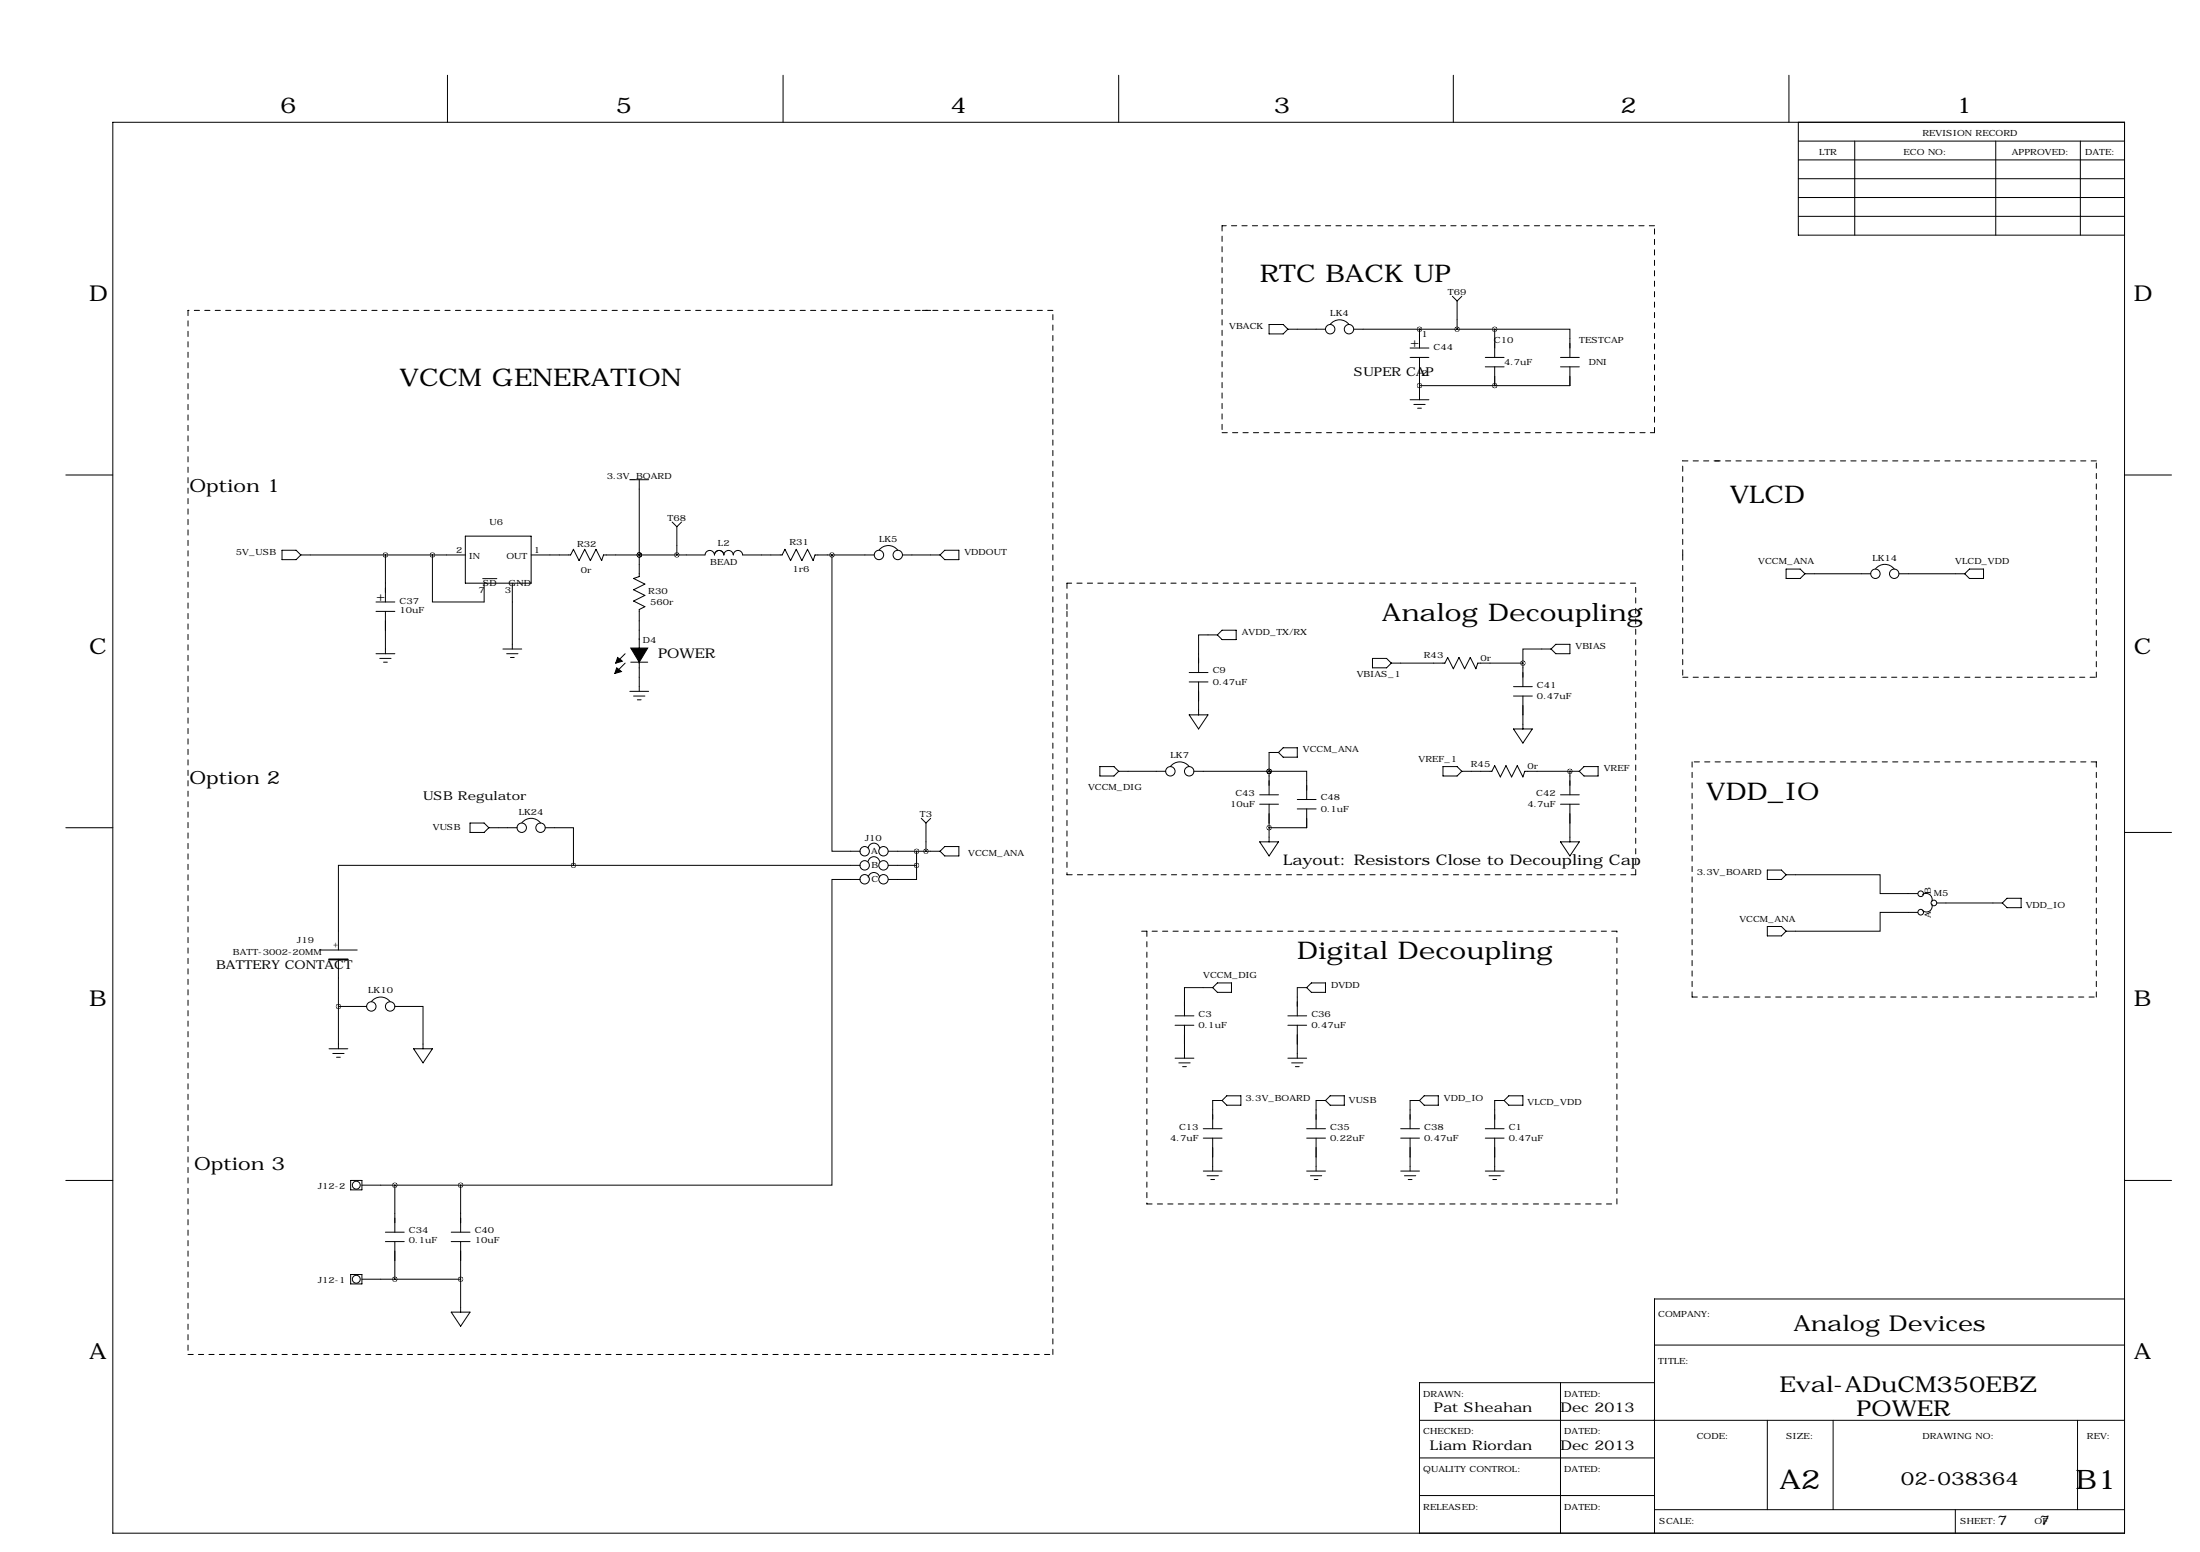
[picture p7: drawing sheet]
<svg xmlns="http://www.w3.org/2000/svg" width="594mm" height="419mm" viewBox="0 0 594 419" stroke-linecap="round" stroke-linejoin="round" font-family="sans-serif">
<g fill="none" stroke="#000" stroke-width=".27" stroke-dasharray="1.4 1.4">
<path d="M330.2 61v55.8M447 61h-116.8M50.8 83.8v282M251.5 83.8h-200.7M284.5 83.8h-35.6M330.2 116.8h116.8M447 116.8v-55.8M454.7 124.5h10.1M566.4 124.5h-104.1M288.3 157.5v7.6M442 157.5h-153.7M454.7 149.9v33"/>
<path d="M454.7 149.9v-25.4M288.3 165.1v71.1M454.7 182.9h111.7M566.4 182.9v-58.4M457.2 205.7v63.5M566.4 205.7h-109.2M288.3 236.2h153.7M442 236.2v-78.7M309.9 251.5v73.6M436.9 251.5h-129.6M457.2 269.2h109.2M566.4 269.2v-63.5"/>
<path d="M309.9 325.1h127M436.9 325.1v-73.6M50.8 365.8h233.7M284.5 365.8v-282"/>
</g>
<g fill="none" stroke="#000" stroke-width=".27">
<path d="M30.5 33h543.5v381h-543.5zM120.9 20.3v12.7M211.6 20.3v12.7M302.3 20.3v12.7M392.7 20.3v12.7M483.4 20.3v12.7M485.9 33v30.5h88.1M485.9 38.1h88.1M501.1 38.1v25.4M539.2 38.1v25.4M562.1 38.1v25.4M485.9 48.3h88.1"/>
<path d="M485.9 43.2h88.1M485.9 53.3h88.1M485.9 58.4h88.1M342.9 87.6h3.8l1.3 1.3-1.3 1.3h-3.8zM348 88.9h10.1M359.4 87.6a3.2 3.2 0 0 1 5.1 0M365.8 88.9h38.1M381 94h5.1M381 96.5h5.1M383.5 88.9h.1M383.5 88.9v5.1M383.5 96.5v11.4"/>
<path d="M392.4 80l1.3 1.3M393.7 81.3v7.6M395 80l-1.3 1.3M401.3 96.5h5.1M401.3 99.1h5.1M403.9 88.9h20.3v7.6M403.9 88.9v7.6M403.9 99.1v5M421.6 96.5h5.1M421.6 99.1h5.1M424.2 99.1v5h-40.7M381 107.9h5.1"/>
<path d="M382 109.2h3.1M383 110.2h1M403.9 104.1h.1M17.8 128.3h12.7M170.2 129.5h5.1M172.7 129.5v26.2l-1.5 .5 3 1.5-3 1.6 3 1.5-3 1.5 3 1.5-1.5 .8v22.1M574 128.3h12.7M76.2 148.6h3.8l1.3 1.3-1.3 1.2h-3.8zM81.3 149.9h44.4M104.1 149.9v12.7M116.8 149.9v12.7h14v-5.1M125.7 144.8h17.8v12.7h-17.8z"/>
<path d="M130.4 156.3h3.8M138.4 157.5v17.8M143.5 149.9h10.7l.7-1.6 1.6 3.1 1.5-3.1 1.5 3.1 1.5-3.1 1.6 3.1 .5-1.5h27.4M172.7 149.9h.1M181.6 141l1.3 1.2M182.9 142.2v7.7M184.1 141l-1.2 1.2M190.5 149.8a1.27 1.27 0 0 1 1.3-1.2 1.27 1.27 0 0 1 1.2 1.3M193 149.8a1.27 1.27 0 0 1 1.3-1.2 1.27 1.27 0 0 1 1.3 1.3M195.6 149.8a1.27 1.27 0 0 1 1.3-1.2 1.27 1.27 0 0 1 1.2 1.3M198.1 149.8a1.27 1.27 0 0 1 1.3-1.2 1.27 1.27 0 0 1 1.3 1.3h10.6l.8-1.6 1.5 3.1 1.5-3.1 1.6 3.1 1.5-3.1 1.5 3.1 .5-1.5h16M224.8 149.9v80h7.6"/>
<path d="M237.5 148.6a3.2 3.2 0 0 1 5.1 0M243.8 149.9h10.2M254 149.9l1.3-1.3h3.8v2.5h-3.8zM482.6 153.7h3.8l1.3 1.2-1.3 1.3h-3.8zM487.7 154.9h17.8M506.7 153.6a3.2 3.2 0 0 1 5.1 .1M513.1 154.9h17.8M532.1 153.7h3.8v2.5h-3.8l-1.2-1.3zM101.6 162.6h5.1M101.6 165.1h5.1M101.6 176.5h5.1M102.6 177.8h3.1"/>
<path d="M103.6 178.8h1M104.1 165.1v11.4M135.9 175.3h5.1M136.9 176.5h3.1M137.9 177.5h1M168.9 176.5l-2.5 2.6M168.9 179.1l-2.5 2.5M170.4 178.8h4.6M328.9 171.4h-5.1v10.2M328.9 171.4l1.3-1.2h3.8v2.5h-3.8zM370.8 177.8h3.8l1.3 1.3-1.3 1.2h-3.8zM375.9 179.1h14.5l.8-1.6 1.5 3.1 1.5-3.1 1.5 3.1 1.6-3.1 1.5 3.1 .5-1.5h12.2"/>
<path d="M411.5 179.1v6.3M419.1 175.3h-7.6v3.8M419.1 175.3l1.3-1.3h3.8v2.5h-3.8zM170.2 186.7h5.1M171.2 188h3M172.2 189h1M321.3 181.6h5.1M321.3 184.1h5.1M321.3 193h5.1l-2.6 3.8zM323.8 184.1v8.9M408.9 185.4h5.1M408.9 188h5.1"/>
<path d="M408.9 196.8h5.1l-2.5 3.9zM411.5 188v8.8M297.2 207h3.8l1.3 1.3-1.3 1.2h-3.8zM302.3 208.3h12.7M316.2 207a3.2 3.2 0 0 1 5.1 0M322.6 208.3h20.3M340.4 214.6h5M340.4 217.2h5M342.9 208.3h10.2v7.6M342.9 208.3h.1M342.9 217.2v10.1M345.4 203.2l1.3-1.3h3.8v2.6h-3.8z"/>
<path d="M345.4 203.2h-2.5v11.4M350.5 215.9h5.1M350.5 218.4h5.1M353.1 218.4v5.1h-10.2M389.9 207h3.8l1.3 1.3-1.3 1.2h-3.8zM395 208.3h8.1l.8-1.5 1.5 3 1.5-3 1.5 3 1.6-3 1.5 3 .5-1.5h14.7M421.6 214.6h5.1M421.6 217.2h5.1M424.2 208.3h.1M424.2 208.3v6.3M424.2 217.2v10.1M428 207h3.8v2.5h-3.8l-1.3-1.2z"/>
<path d="M17.8 223.5h12.7M127 222.2h3.8l1.3 1.3-1.3 1.3h-3.8zM132.1 223.5h7.6M141 222.2a3.2 3.2 0 0 1 5.1 0M147.3 223.5h7.6v10.2M154.9 233.7h-63.5v22.8M154.9 233.7h77.5M232.4 237.5h-7.6v82.5h-100.3M234.6 228.9a1.58 1.58 0 0 1 1.5-1.2 1.58 1.58 0 0 1 1.6 1.3M234.6 232.6a1.58 1.58 0 0 1 1.5-1.3 1.58 1.58 0 0 1 1.6 1.3M234.6 236.9a1.58 1.58 0 0 1 1.5-1.3 1.58 1.58 0 0 1 1.6 1.3M240 229.9h14"/>
<path d="M240 233.7h7.6M247.6 233.7v3.8h-7.6M247.6 229.9v3.8M248.9 221l1.3 1.2M250.2 222.2v7.7M251.5 221l-1.3 1.2M255.3 228.6h3.8v2.5h-3.8l-1.3-1.2zM340.4 227.3h5l-2.5 3.8zM421.6 227.3h5.1l-2.5 3.8zM477.5 234.9h3.8l1.3 1.3-1.3 1.3h-3.8zM482.6 236.2h25.4v5.1h10.2M574 224.8h12.7"/>
<path d="M86.4 256.5h10.1M91.4 259.1v24.1M477.5 250.2h3.8l1.3 1.3-1.3 1.2h-3.8zM518.2 246.4h-10.2v5.1h-25.4M519.5 241.5a1.68 1.68 0 0 1 1.9 .1 1.68 1.68 0 0 1 .6 1.8M521.9 244.1a1.57 1.57 0 0 1-.5 1.9 1.57 1.57 0 0 1-2-.2M523.2 243.8h17.8M542.3 242.6h3.8v2.5h-3.8l-1.3-1.3zM91.4 271.8h7.7M100.3 270.5a3.2 3.2 0 0 1 5.1 0M106.7 271.8h7.6v11.4M317.5 274.3h5.1"/>
<path d="M317.5 276.9h5.1M320 276.9v8.9M327.7 266.7h-7.7v7.6M327.7 266.7l1.2-1.3h3.8v2.6h-3.8zM348 274.3h5.1M348 276.9h5.1M350.5 276.9v8.9M353.1 266.7h-2.6v7.6M353.1 266.7l1.2-1.3h3.8v2.6h-3.8zM88.9 283.2h5.1M89.9 284.5h3.1M90.9 285.5h1"/>
<path d="M111.8 283.2h5l-2.5 3.8zM317.5 285.8h5.1M318.5 287h3.1M319.5 288h1M330.2 297.2h-2.5v7.6M331.5 295.9h3.8v2.5h-3.8l-1.3-1.2zM348 285.8h5.1M349 287h3M350 288h1M358.1 297.2h-2.5v7.6M359.4 295.9h3.8v2.5h-3.8l-1.3-1.2zM383.5 297.2h-2.5v7.6"/>
<path d="M383.5 297.2l1.3-1.3h3.8v2.5h-3.8zM406.4 297.2h-2.5v7.6M407.7 295.9h3.8v2.5h-3.8l-1.3-1.2zM17.8 318.8h12.7M94.7 318.8h3.1v2.5h-3.1zM325.1 304.8h5.1M325.1 307.3h5.1M325.1 316.2h5.1M326.1 317.5h3.1M327.2 318.5h1M327.7 307.3v8.9M353.1 304.8h5"/>
<path d="M353.1 307.3h5M353.1 316.2h5M354.1 317.5h3M355.1 318.5h1M355.6 307.3v8.9M378.5 304.8h5M378.5 307.3h5M378.5 316.2h5M379.5 317.5h3M380.5 318.5h1M381 307.3v8.9M401.3 304.8h5.1"/>
<path d="M401.3 307.3h5.1M401.3 316.2h5.1M402.3 317.5h3.1M403.4 318.5h1M403.9 307.3v8.9M574 318.8h12.7M97.8 320h26.7M104.1 332.7h5.1M104.1 335.3h5.1M106.7 320v12.7M106.7 335.3v10.1M121.9 332.7h5.1"/>
<path d="M121.9 335.3h5.1M124.5 320v12.7M124.5 335.3v19M94.7 344.2h3.1v2.5h-3.1zM97.8 345.4h26.7M121.9 354.3h5.1l-2.5 3.8zM574 350.8h-127v63.2M421.6 373.4v40.6M447 363.2h127M447 373.4h-63.5v40.6M383.5 383.5h190.5M383.5 393.7h63.5"/>
<path d="M477.5 383.5v24.2M495.3 383.5v24.2M561.3 383.5v24.2M383.5 403.9h63.5M447 407.7h127M528.3 407.7v6.3"/>
<circle cx="359.4" cy="88.9" r="1.27"/>
<circle cx="364.5" cy="88.9" r="1.27"/>
<circle cx="237.5" cy="149.9" r="1.27"/>
<circle cx="242.6" cy="149.9" r="1.27"/>
<circle cx="506.7" cy="154.9" r="1.27"/>
<circle cx="511.8" cy="154.9" r="1.27"/>
<circle cx="316.2" cy="208.3" r="1.27"/>
<circle cx="321.3" cy="208.3" r="1.27"/>
<circle cx="141" cy="223.5" r="1.27"/>
<circle cx="146" cy="223.5" r="1.27"/>
<circle cx="233.6" cy="237.4" r="1.27"/>
<circle cx="233.6" cy="233.7" r="1.27"/>
<circle cx="233.6" cy="229.9" r="1.27"/>
<circle cx="238.7" cy="237.4" r="1.27"/>
<circle cx="238.7" cy="233.7" r="1.27"/>
<circle cx="238.7" cy="229.9" r="1.27"/>
<circle cx="519" cy="246.3" r=".76"/>
<circle cx="519" cy="241.4" r=".76"/>
<circle cx="522.5" cy="243.8" r=".76"/>
<circle cx="100.3" cy="271.8" r="1.27"/>
<circle cx="105.4" cy="271.8" r="1.27"/>
<circle cx="96.3" cy="320" r="1.07"/>
<circle cx="96.3" cy="345.4" r="1.07"/>
</g>
<path d="M166.9 177.5l1.2 1.1-1.7 .5zM172.7 175h2.3l-2.3 3.8zM170.4 175h2.3v3.8zM166.6 180.3l1.3 1.1-1.8 .5z" fill="#000" stroke="#000" stroke-width=".27"/>
<path d="M88.9 259.1h5.1" fill="none" stroke="#000" stroke-width=".51"/>
<path d="M91.4 271.8a.05 .05 0 0 0 .1 0 .05 .05 0 0 0-.1 0zM383.5 88.9a.05 .05 0 0 0 .1 0 .05 .05 0 0 0-.1 0zM383.5 104.1a.05 .05 0 0 0 .1 0 .05 .05 0 0 0-.1 0zM403.8 88.9a.05 .05 0 0 0 .1 0 .05 .05 0 0 0-.1 0zM403.8 104.1a.05 .05 0 0 0 .1 0 .05 .05 0 0 0-.1 0zM172.7 149.9a.05 .05 0 0 0 .1 0 .05 .05 0 0 0-.1 0zM106.6 320a.05 .05 0 0 0 .1 0 .05 .05 0 0 0-.1 0zM106.6 345.4a.05 .05 0 0 0 .1 0 .05 .05 0 0 0-.1 0zM124.4 345.4a.05 .05 0 0 0 .1 0 .05 .05 0 0 0-.1 0zM124.4 320a.05 .05 0 0 0 .1 0 .05 .05 0 0 0-.1 0zM247.6 233.7a.05 .05 0 0 0 .1 0 .05 .05 0 0 0-.1 0zM116.8 149.9a.05 .05 0 0 0 .1 0 .05 .05 0 0 0-.1 0zM104.1 149.9a.05 .05 0 0 0 .1 0 .05 .05 0 0 0-.1 0zM182.8 149.9a.05 .05 0 0 0 .1 0 .05 .05 0 0 0-.1 0zM247.6 229.9a.05 .05 0 0 0 .1 0 .05 .05 0 0 0-.1 0zM172.7 149.9a.05 .05 0 0 0 .1 0 .05 .05 0 0 0-.1 0zM250.1 229.9a.05 .05 0 0 0 .1 0 .05 .05 0 0 0-.1 0zM411.4 179.1a.05 .05 0 0 0 .1 0 .05 .05 0 0 0-.1 0zM424.1 208.3a.05 .05 0 0 0 .1 0 .05 .05 0 0 0-.1 0zM154.9 233.7a.05 .05 0 0 0 .1 0 .05 .05 0 0 0-.1 0zM224.7 149.9a.05 .05 0 0 0 .1 0 .05 .05 0 0 0-.1 0z" fill="#000" stroke="#000" stroke-width="1.3"/>
<g font-size="7.3">
<text x="480.8" y="402">A2</text>
<text x="560.8" y="402">B1</text>
</g>
<g font-size="6.6">
<text x="340.4" y="76.2">RTC BACK UP</text>
<text x="107.9" y="104.1">VCCM GENERATION</text>
<text x="467.4" y="135.9">VLCD</text>
<text x="373.4" y="167.6">Analog Decoupling</text>
<text x="461" y="215.9">VDD_IO</text>
<text x="350.5" y="259.1">Digital Decoupling</text>
</g>
<g font-size="5.9">
<text x="75.7" y="30.5">6</text>
<text x="166.4" y="30.5">5</text>
<text x="256.8" y="30.5">4</text>
<text x="344.2" y="30.5">3</text>
<text x="437.9" y="30.5">2</text>
<text x="528.6" y="30.5">1</text>
<text x="24.1" y="81.3">D</text>
<text x="576.6" y="81.3">D</text>
<text x="24.1" y="176.5">C</text>
<text x="576.6" y="176.5">C</text>
<text x="24.1" y="271.8">B</text>
<text x="576.6" y="271.8">B</text>
<text x="484.6" y="359.5">Analog Devices</text>
<text x="24.1" y="367">A</text>
<text x="576.6" y="367">A</text>
<text x="480.8" y="376">Eval-ADuCM350EBZ</text>
<text x="501.6" y="382.3">POWER</text>
</g>
<g font-size="4.9">
<text x="51.2" y="133">Option 1</text>
<text x="51.2" y="211.7">Option 2</text>
<text x="52.5" y="315.8">Option 3</text>
<text x="513.6" y="400.9">02-038364</text>
</g>
<text font-size="4" x="346.7" y="233.7">Layout: Resistors Close to Decoupling Cap</text>
<g font-size="3.6">
<text x="381" y="93.7">+</text>
<text x="101.6" y="162.3">+</text>
<text x="177.8" y="177.8">POWER</text>
<text x="387.4" y="381.3">Pat Sheahan</text>
<text x="421.6" y="381.3">Dec 2013</text>
<text x="386.4" y="391.5">Liam Riordan</text>
<text x="421.6" y="391.5">Dec 2013</text>
<text x="539.8" y="411.8">7</text>
<text x="551.2" y="411.8">7</text>
</g>
<g font-size="3.3">
<text x="365.8" y="101.6">SUPER CAP</text>
<text x="114.3" y="215.9">USB Regulator</text>
<text x="58.4" y="261.6">BATTERY CONTACT</text>
</g>
<g font-size="2.3">
<text x="491.5" y="41.9">LTR</text>
<text x="514.4" y="41.9">ECO NO:</text>
<text x="519.4" y="36.8">REVISION RECORD</text>
<text x="543.6" y="41.9">APPROVED:</text>
<text x="563.4" y="41.9">DATE:</text>
<text x="391.2" y="79.7">T69</text>
<text x="332.2" y="88.9">VBACK</text>
<text x="359.4" y="85.3">LK4</text>
<text x="384" y="90.9">1</text>
<text x="387.4" y="94.5">C44</text>
<text x="403.7" y="92.7">C10</text>
<text x="426.7" y="92.7">TESTCAP</text>
<text x="384" y="101.6">2</text>
<text x="406.4" y="98.5">4.7uF</text>
<text x="429.3" y="98.5">DNI</text>
<text x="164" y="129.3">3.3V_BOARD</text>
<text x="132.3" y="141.7">U6</text>
<text x="180.4" y="140.7">T68</text>
<text x="63.7" y="149.9">5V_USB</text>
<text x="123.3" y="149.4">2</text>
<text x="144.3" y="149.4">1</text>
<text x="155.9" y="147.7">R32</text>
<text x="194" y="147.6">L2</text>
<text x="213.3" y="147.2">R31</text>
<text x="237.5" y="146.3">LK5</text>
<text x="260.6" y="149.9">VDDOUT</text>
<text x="126.7" y="150.9">IN</text>
<text x="136.8" y="150.9">OUT</text>
<text x="156.9" y="154.6">0r</text>
<text x="191.9" y="152.6">BEAD</text>
<text x="214.1" y="154.6">1r6</text>
<text x="475.1" y="152.4">VCCM_ANA</text>
<text x="505.9" y="151.4">LK14</text>
<text x="528.3" y="152.4">VLCD_VDD</text>
<text x="129.3" y="160">7</text>
<text x="130.4" y="158.2">SD</text>
<text x="136.4" y="160">3</text>
<text x="137.4" y="158.2">GND</text>
<text x="175.2" y="160.5">R30</text>
<text x="107.9" y="163.1">C37</text>
<text x="107.9" y="165.6">10uF</text>
<text x="175.7" y="163.3">560r</text>
<text x="173.7" y="173.7">D4</text>
<text x="335.5" y="171.4">AVDD_TX/RX</text>
<text x="384.7" y="177.8">R43</text>
<text x="400.1" y="178.5">0r</text>
<text x="425.7" y="175.3">VBIAS</text>
<text x="327.7" y="181.9">C9</text>
<text x="327.7" y="184.9">0.47uF</text>
<text x="366.6" y="182.9">VBIAS_1</text>
<text x="415.3" y="185.7">C41</text>
<text x="415.3" y="188.7">0.47uF</text>
<text x="352" y="203.2">VCCM_ANA</text>
<text x="316.3" y="204.7">LK7</text>
<text x="383.3" y="205.7">VREF_1</text>
<text x="397.4" y="207">R45</text>
<text x="412.8" y="207.8">0r</text>
<text x="433.3" y="208.3">VREF</text>
<text x="294" y="213.4">VCCM_DIG</text>
<text x="333.8" y="214.9">C43</text>
<text x="415.1" y="214.9">C42</text>
<text x="140.2" y="220">LK24</text>
<text x="248.5" y="220.7">T3</text>
<text x="332.4" y="217.9">10uF</text>
<text x="356.9" y="216.2">C48</text>
<text x="356.9" y="219.2">0.1uF</text>
<text x="412.7" y="217.9">4.7uF</text>
<text x="117" y="224.3">VUSB</text>
<text x="233.7" y="227.1">J10</text>
<text x="235.4" y="230.6">A</text>
<text x="261.6" y="231.1">VCCM_ANA</text>
<text x="235.5" y="234.4">B</text>
<text x="235.5" y="238.3">C</text>
<text x="458.5" y="236.2">3.3V_BOARD</text>
<text x="521.7" y="241.5" transform="rotate(-90 521.7 241.5)">B</text>
<text x="522.5" y="242">M5</text>
<text x="547.4" y="245.1">VDD_IO</text>
<text x="470" y="248.9">VCCM_ANA</text>
<text x="521.7" y="247.8" transform="rotate(-90 521.7 247.8)">A</text>
<text x="62.9" y="257.8">BATT-3002-20MM</text>
<text x="80.2" y="254.7">J19</text>
<text x="91.3" y="255.9" transform="rotate(-90 91.3 255.9)">+</text>
<text x="99.5" y="268.2">LK10</text>
<text x="325.1" y="264.2">VCCM_DIG</text>
<text x="359.7" y="266.7">DVDD</text>
<text x="323.9" y="274.6">C3</text>
<text x="354.3" y="274.6">C36</text>
<text x="323.9" y="277.6">0.1uF</text>
<text x="354.3" y="277.6">0.47uF</text>
<text x="336.6" y="297.2">3.3V_BOARD</text>
<text x="364.5" y="297.9">VUSB</text>
<text x="390.1" y="297.2">VDD_IO</text>
<text x="412.8" y="298.4">VLCD_VDD</text>
<text x="318.6" y="305.1">C13</text>
<text x="359.4" y="305.1">C35</text>
<text x="384.8" y="305.1">C38</text>
<text x="407.7" y="305.1">C1</text>
<text x="316.2" y="308.1">4.7uF</text>
<text x="359.4" y="308.1">0.22uF</text>
<text x="384.8" y="308.1">0.47uF</text>
<text x="407.7" y="308.1">0.47uF</text>
<text x="85.9" y="321.1">J12-2</text>
<text x="110.5" y="333">C34</text>
<text x="110.5" y="335.8">0.1uF</text>
<text x="128.3" y="333">C40</text>
<text x="128.3" y="335.8">10uF</text>
<text x="85.9" y="346.5">J12-1</text>
<text x="448.1" y="355.6">COMPANY:</text>
<text x="448.1" y="368.3">TITLE:</text>
<text x="384.6" y="377.2">DRAWN:</text>
<text x="422.7" y="377.2">DATED:</text>
<text x="384.6" y="387.3">CHECKED:</text>
<text x="422.7" y="387.3">DATED:</text>
<text x="458.5" y="388.6">CODE:</text>
<text x="482.6" y="388.6">SIZE:</text>
<text x="519.4" y="388.6">DRAWING NO:</text>
<text x="563.9" y="388.6">REV:</text>
<text x="384.6" y="397.5">QUALITY CONTROL:</text>
<text x="422.7" y="397.5">DATED:</text>
<text x="384.6" y="407.7">RELEASED:</text>
<text x="422.7" y="407.7">DATED:</text>
<text x="448.3" y="411.5">SCALE:</text>
<text x="529.6" y="411.5">SHEET:</text>
<text x="549.7" y="411.5">OF</text>
</g>
</svg>
